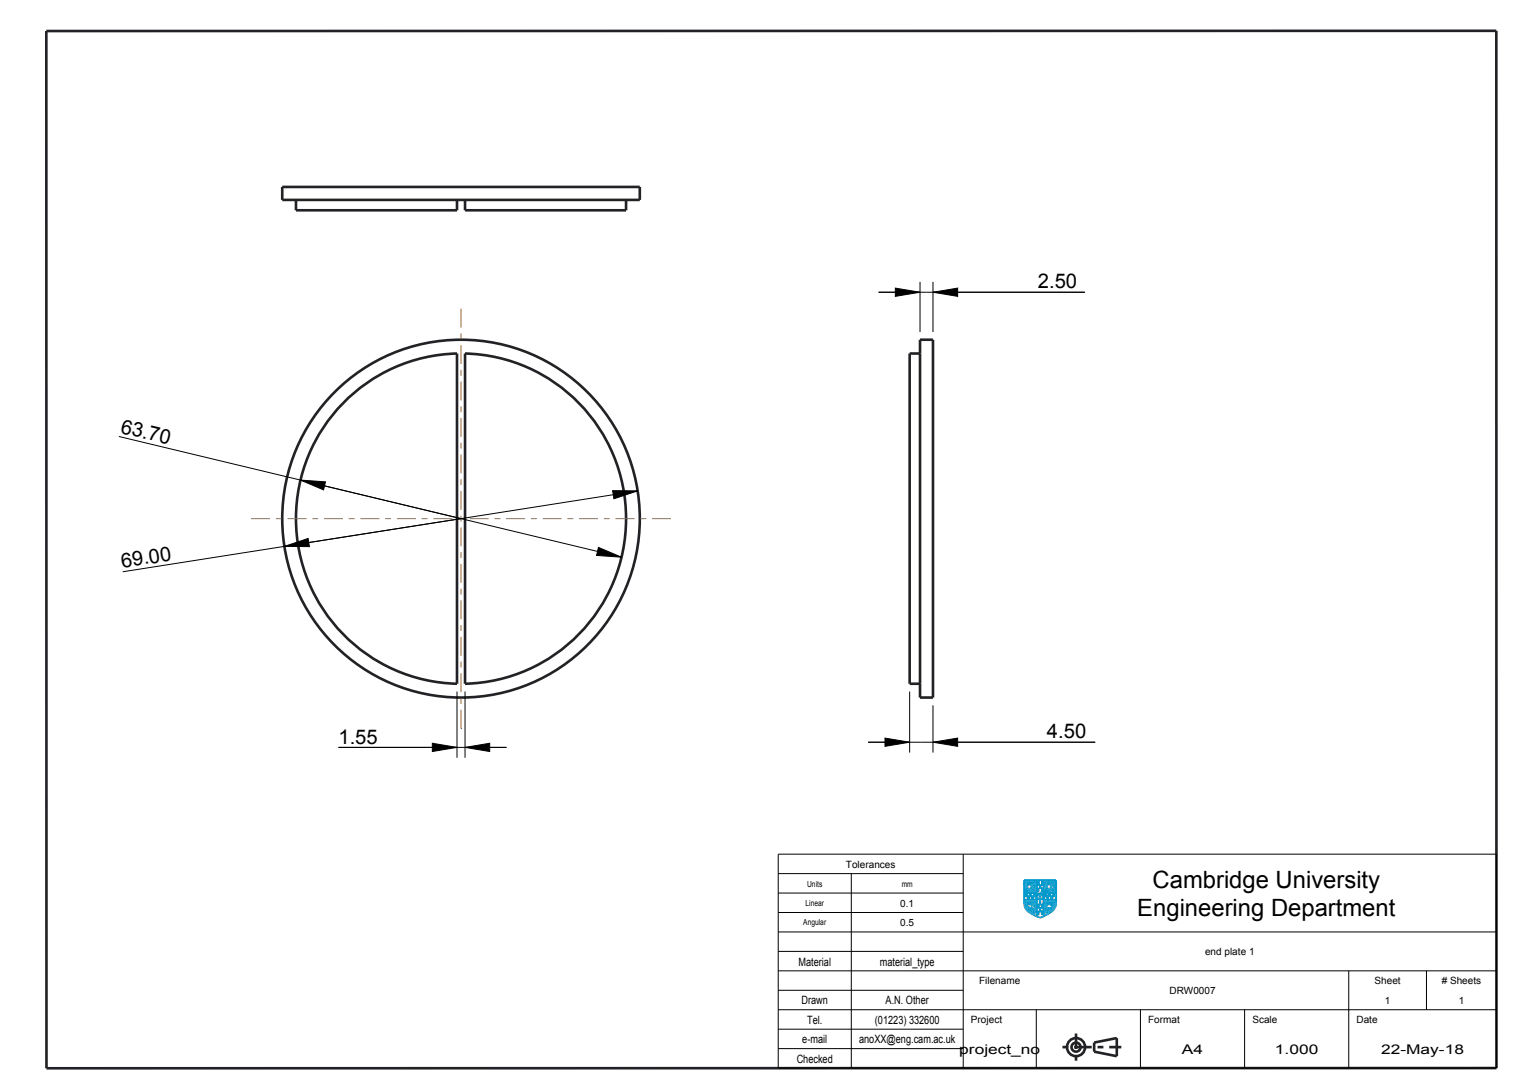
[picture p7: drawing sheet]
<svg xmlns="http://www.w3.org/2000/svg" width="297mm" height="210mm" viewBox="0 0 297 210" stroke-linecap="round" stroke-linejoin="round" font-family="sans-serif">
<path d="M205 201.9h11.4M207.7 204.5v-5.2" fill="none" stroke="#222226" stroke-width=".51" stroke-dasharray="1.1 1.1 3.4 1.1" stroke-linecap="butt"/>
<g fill="none" stroke="#222226" stroke-width=".51">
<path d="M8.9 6l279.9-.1v200.1h-279.8zM54.5 36h69v2.5h-69zM57.1 38.5v2h31.1v-2M89.7 38.5v2h31.1v-2M66.9 77a31.8 31.8 0 0 1 21.3-8.8v63.7a31.8 31.8 0 0 1-28.9-20.4 31.8 31.8 0 0 1 7.6-34.5zM89.7 68.2a31.8 31.8 0 0 1 31.1 31.8 31.8 31.8 0 0 1-31.1 31.9zM177.5 65.5h2.5v69h-2.5zM177.5 68.2h-2v63.7h2M211.2 201.1l4.3-.9v3.5l-4.3-.9z"/>
<circle cx="89" cy="100" r="34.5"/>
<circle cx="207.7" cy="201.9" r="1.75"/>
<circle cx="207.7" cy="201.9" r=".87"/>
</g>
<g fill="none" stroke="#09c" stroke-width=".38">
<path d="M197.6 173.5h2.5v3.2M197.8 170.4h.1M197.8 170.4v.1M197.8 170.5l.3 .8 .2-.1M197.8 174.2l.3 .6 .6 .2-.1 .1h-.2v.3l.2 .1 .5-.6v.6h-.3v.3a.39 .39 0 0 0 .5-.1 .39 .39 0 0 0 .1-.5l.2 .3-.3 .4h.2l.1 .2a.94 .94 0 0 0 0-1.1M197.8 174.2h.1M197.8 170.1h.1M197.9 170.1v.3M197.9 170.4h-.1M197.9 171.6h.1M197.9 172h.1M197.9 173.8v.1"/>
<path d="M197.9 173.9v.2M197.9 173.9h.1M197.9 174.2h.1M197.9 171.9h.1M197.9 171.5v.1M197.9 171.9v.1M197.9 174.1v.1M197.9 171.8v.1M197.9 173.8l.1 .1M197.9 173.8h.1M197.9 172.8h.3M197.9 171.5h.2"/>
<path d="M197.9 171.5h.1M197.9 171.8h.1M197.9 171.6l.1 .1M197.9 170h.1M197.9 170l-.1 .1M198 171.6v.1M198 171.8h-.1M198 170l.1 .2M198 171.8h.1M198 172h.1M198 171.7h.1M198 173.9h.1"/>
<path d="M198 172.7h.2M198 171.7v.1M198 171.5h.1M198 172.7h.1h-.1M198.1 170.2h.1M198.1 171.9l-.1 .1M198.1 173.9v.1M198.1 171.5h.1M198.1 172.3v.7M198.1 174h.1M198.1 174v.1M198.1 170.2v.1"/>
<path d="M198.1 170.7v.1M198.1 171.5l.1 .1M198.1 174.1h.1M198.1 170.3v.1M198.1 171.9h.1M198.1 170.4h.1M198.1 170.8l.1 .1M198.1 171.8l.1 .1M198.1 174.1l.1 .1M198.2 170.9h.1M198.2 171.9h-.1M198.2 174.2h.1"/>
<path d="M198.2 170.7h-.1M198.2 171.8h-.1M198.2 171.8v.1M198.2 171.8h.1M198.2 171.9h.1M198.2 174.2v.1M198.2 170.6v.1M198.2 170.4v.1M198.2 170.5h.1M198.2 170.6h.1M198.2 171.3h.1M198.2 170.5v.1"/>
<path d="M198.2 172.8h-.2M198.2 171.5h.1M198.2 171.9v.1M198.2 174.3v.1M198.2 172.8h-.3M198.2 172h.1M198.3 171.9v.1M198.3 170.9h-.1M198.3 171.5l-.1 .1M198.3 170.1l-.1 .1 .2 .3-.1 .3M198.3 172h.1M198.3 171.5h.1"/>
<path d="M198.3 170.9h.1M198.3 170.1h.1M198.3 173.3h.3h-.3M198.3 173.9l-.1 .2 .2 .2-.1 .3-.1-.1v-.1M198.3 171.9h.1M198.3 170.8v.1M198.4 171.2h-.1M198.4 173.9h-.1M198.4 171.8l-.1 .1M198.4 171.8v.1M198.4 171.2h.1M198.4 171.8h.1"/>
<path d="M198.4 173.9h.1M198.4 170l-.1 .1M198.4 173.2h.2M198.4 171.2l-.1 .3M198.4 170h.1M198.4 171.7h.1M198.4 171.7v.1M198.4 170.2l.2 .2zM198.4 170.2h.1M198.5 171.7h-.1M198.5 174l.1 .2zM198.5 174h.1"/>
<path d="M198.5 171.6v.1M198.5 173.5v-.7v.7M198.5 170h.1M198.5 172.8v.7M198.5 171.6h.1M198.5 173.8l-.1 .1M198.5 170.5l.2-.1-.1 .2zM198.5 173.8h.1M198.5 174.3l.2-.1v.3zM198.5 173.2h-.1M198.6 170.4v.1M198.6 174.5h.1"/>
<path d="M198.6 173.7l-.1 .1M198.6 171.5l-.1 .1M198.6 171.5h.1M198.6 173.7l.2 .1M198.6 173.7h.1M198.6 169.9h.1M198.6 169.9l-.1 .1M198.6 173.2l-.2 .1M198.6 171.9h.1M198.6 169.9l.1 .1M198.7 171.9h.1M198.7 170.3l.1-.1-.1 .2z"/>
<path d="M198.7 170h.1M198.7 171.7h.1M198.7 174.2l.1-.2-.1 .2M198.7 171.6h.1M198.7 171.6v.1M198.7 172.8h.3h-.3M198.7 171.8l-.1 .1M198.7 171.4l-.1 .1M198.7 171.8h.1M198.7 171.7v.1M198.7 172.7h.2M198.7 171.4h.1"/>
<path d="M198.8 173.8h.1M198.8 170h.1M198.8 173.8l.1 .2M198.8 172.3v.7M198.8 170l.1 .1M198.8 171.6h.1M198.8 171.6h-.1M198.9 172.3v.7M198.9 170.4v.3M198.9 171.2l-.2 .2M198.9 170.1h.1M198.9 171.6h.1"/>
<path d="M198.9 170.1v.1M198.9 170.4h.1M198.9 171.2h.1M198.9 172.7h-.1M198.9 170.7h.1M198.9 174h.1M198.9 170.2h.1M198.9 170.2v.1M198.9 171.6v.1M198.9 170.3v.1M198.9 170.7l.5 .1M198.9 171.7h.1"/>
<path d="M198.9 170.3h.1M199 171.1l-.1 .1M199 174v.1M199 170.3l.1 .2 .6 .3M199 171.7h.1M199 174.1l-.1 .4 .5 .1M199 171.2h.1M199 174.1l.1 .2 .5 .3M199 171.2v.2M199 171.1h.1M199 172.8h-.3M199 171.4v.1"/>
<path d="M199 171.5h.1M199.1 171.1l-.1 .1M199.1 171.5v.1M199.1 173.3h.3h-.3M199.1 171.6l-.1 .1M199.1 171.1h.1M199.1 171.6h.1M199.1 171.1h-.1M199.1 173.2h.2M199.2 170.2l.6 .5M199.2 171.1h.1M199.2 170.2h.1"/>
<path d="M199.2 171.1v.1M199.2 170.2l.3 .1 .3-.1M199.2 174v.1M199.2 174.1l.2 .1M199.2 173.1h.1l-.1 .1M199.2 174h.1M199.2 171.2h.1M199.2 172.8v.6M199.2 171.3l.1 .1M199.3 171.3h-.1M199.3 171.4h.1M199.3 171.4l.1 .1"/>
<path d="M199.3 174l.3 .1M199.3 171.3l.2 .2M199.3 171.7l-.3 .3-.3-.1M199.3 171.6v.1M199.4 171.8h.1M199.4 171.5h.1M199.4 171.6h-.1M199.4 171.5v.1M199.4 171.6h.1M199.4 173.2l-.3 .1M199.4 174.6h.1M199.4 171.8v.1"/>
<path d="M199.4 174.2h.1M199.4 170.8h.1M199.4 171.6v.2M199.4 171.9h.1M199.4 171.9l.2 .1M199.5 172.8h.3h-.4M199.5 171.6h.1M199.5 171.6h-.1M199.5 174.2l.2 .1M199.5 170.8h.1M199.5 174.6h.1M199.5 171v.1"/>
<path d="M199.5 172.7h.2M199.5 171.5h.1M199.5 171.6l.1 .1M199.5 171.1h.1M199.5 171h.1M199.5 174.8l.1 .1M199.6 171.1l.1 .2M199.6 171.5h.1M199.6 174.9h.1M199.6 174.6h.1M199.6 170.8h.1M199.6 174.9v.1"/>
<path d="M199.6 172.3v.7M199.6 171.5v.2M199.6 172h.1M199.6 173.9l-.4-.1-.2 .2M199.6 174.8h.1M199.6 174.8h-.1M199.6 171.9v.1M199.6 174.6l.1 .1M199.6 171.9h.1M199.7 174.6h.1M199.7 174.8h.1M199.7 171.9h-.1"/>
<path d="M199.7 173.9h-.1M199.7 174.7h.1M199.7 174.1h-.1M199.7 170.8h.1M199.7 174.3h.1M199.7 172.7h-.1M199.7 174.3l.2 .3M199.7 174.6v.1M199.7 173.8v.1M199.7 171.3h.1M199.7 173.7l.2 .3M199.7 173.7v.1"/>
<path d="M199.7 170h.1M199.7 170l-.1 .1a.38 .38 0 0 0-.6 .2M199.8 172.8h-.3M199.8 170h.1M199.8 173.8h.1M199.8 171.2h.1M199.8 171.2v.1M199.8 174.8h.1M199.8 170v.1M199.8 171.3h.1M199.8 170.9l-.2 .1M199.8 170.1v.1"/>
<path d="M199.8 171.3l.1 .6h-.2M199.8 170.7h.1M199.8 174.7v.1M199.8 174l-.1 .1M199.8 170.9h.1M199.8 170.7v.2M199.9 174.7h-.1M199.9 174h-.1M199.9 174.7h.1M199.9 174.6v.1M200 172.3h1.5v1.1h-1.5zM200.1 172.5h.1"/>
<path d="M200.1 172.5v.8M200.1 169.7v2.5h-2.5M200.1 172.7h.1M200.1 172.7h.2M200.1 173.2h.1M200.2 173.2h.1M200.2 173.2h-.1M200.2 173.1h.1M200.2 171.8h.3h-.3M200.2 176.3h.3h-.3M200.2 170.5l.3 .1M200.2 174.9l.3 .1"/>
<path d="M200.2 172.7h.1M200.2 172.7h-.1M200.2 172.2v.4h.2v-.3h-.2M200.2 173.1l.1 .1M200.3 176.2h.1M200.3 171.7h.1M200.3 170.5h.2M200.3 174.8h.2M200.3 173.2h-.1M200.3 173.2h.1M200.3 172.7h.1M200.3 176.1h.1l-.1 .1"/>
<path d="M200.3 171.6h.1l-.1 .1M200.3 171.3v.7M200.3 175.8v.6M200.3 171.3l.1 .6M200.3 175.8l.1 .6M200.4 170v.7M200.4 174.4v.7M200.4 172.5h.2M200.4 170.4h-.1M200.4 174.8h-.1M200.5 176.2h-.3M200.5 171.7h-.3"/>
<path d="M200.5 170.5h-.3M200.5 174.9h-.3M200.5 170.5v.1M200.5 174.9v.1M200.5 172.9h.4a.19 .19 0 0 1-.2 .1 .19 .19 0 0 1-.2-.1zM200.5 174.3h.4M200.6 175.6h.3M200.6 171.2h.3h-.3M200.6 175.5h.2M200.6 174.2h.2M200.6 171.1h.2M200.6 172.2h.2v.4h-.2v-.3"/>
<path d="M200.7 171h.1l-.1 .1M200.7 175.1v.6M200.7 173.8v.6M200.7 170.7v.6M200.7 177h.1M200.8 176.9l-.1 .1M200.8 174.1h-.1h.1M200.8 175.4h-.1M200.8 176.9h.1M200.8 172.5h.2M200.8 174.2h-.2M200.8 175.5h-.2"/>
<path d="M200.9 171.1h-.3M200.9 174.2v.1M200.9 176.3h.3M200.9 174.9l.3 .1M200.9 170.5l.4 .1M201 171.7l.3 .1h-.4M201 176.2h.2M201 174.8h.2M201 171.7h.2M201 170.5h.2M201 172.3h.2v.2h-.2v-.2M201 174.8h.1h-.1"/>
<path d="M201.1 174.4v.7M201.1 175.8v.6M201.1 171.3v.6M201.1 170v.7M201.1 171.3v.7M201.1 176.1h-.1M201.1 173.2h.2M201.2 171.6h-.2l.2 .1M201.2 173.2h-.1M201.2 172.7h.1M201.2 170.4h-.1M201.2 172.4h.2"/>
<path d="M201.2 176.2h-.3M201.2 174.9h-.3M201.2 174.9v.1M201.2 176.2l-.3 .1M201.2 170.5h-.2M201.3 173.1v.1M201.3 173.1l-.1 .1M201.3 170.5v.1M201.3 173.2h.1M201.3 172.7h.1M201.4 172.5v.8M201.4 176.7a3.4 3.4 0 0 0 2.4-2.2v-4.8h-6.2v4.3a2.41 2.41 0 0 0 1.7 2.3l1.4 .7"/>
<path d="M201.4 176.7l-.6 .2M201.4 169.7v2.5h2.4M201.5 174.2h.1M201.5 174.2l.3 .7M201.5 174.1v.1M201.6 174.1v.1M201.6 174.1h-.1M201.6 170.4l.3 .9M201.6 170.4h.1M201.6 173.9v.2M201.6 173.9h.1M201.6 172.8h.3h-.3"/>
<path d="M201.6 174.1h.1M201.6 170l.1 .1M201.7 170l.1 .1M201.7 170.1v.2M201.7 170.3h-.1M201.7 170.1h.1M201.7 170h-.1M201.7 171.6h.1M201.7 171.5v.1M201.7 170.3h.1M201.7 172.7h.2M201.7 171.9v.1"/>
<path d="M201.7 171.9h.1M201.7 171.8v.1M201.7 171.5h.1M201.7 173.8l-.1 .1M201.7 173.8h.1M201.7 171.8h.1M201.7 173.8l.1 .2M201.7 172h.1M201.7 171.6l.1 .1M201.8 171.6h.1M201.8 174.9h.1M201.8 171.7h-.1"/>
<path d="M201.8 171.9v.1M201.8 171.5h.1M201.8 171.5h-.1M201.8 171.9h.1M201.8 172.3v.7M201.8 171.7h.1M201.8 174h.1M201.8 174l.1 .1M201.8 172.7h-.1M201.8 170.1h.1M201.9 171.9h-.1M201.9 174.5v.1"/>
<path d="M201.9 174.1h.1M201.9 170.1v.2M201.9 174.6h.1M201.9 174.1l.1 .2M201.9 171.5h.1M201.9 174.6v.1M201.9 171.3h.1M201.9 171.9h.1M201.9 174.7h.1M201.9 172.8h-.2M201.9 170.7v.1M201.9 170.8h.1"/>
<path d="M201.9 170.3l.1 .1M201.9 171.8h.1M201.9 174.4v.1M202 174.7h.1M202 174.3l-.1 .1M202 170.4h.1M202 170.8v.1M202 171.9h-.1M202 170.9h.1M202 171.8h.1M202 171.8v.1M202 173.9l.1 .8"/>
<path d="M202 171.9h.1M202 170.6l-.1 .1M202 170.4v.1M202 171.3h.1M202 170.5v.1M202 171.5h.1M202 173.9h.1M202 173.3h.4M202.1 171.9h.1M202.1 174.7h-.1M202.1 171.5h-.1M202.1 171.5h.1"/>
<path d="M202.1 173.8l-.1 .1M202.1 171.4v.1M202.1 173.2h.2M202.1 173.8h.1M202.1 171.4h.1M202.1 170.9h.1M202.1 171.2l-.2 .1M202.2 170l-.2 .2 .2 .3-.1 .4M202.2 171.8l-.1 .1M202.2 171.2h-.1M202.2 171.8h.1M202.2 170h.1"/>
<path d="M202.2 169.9v.1M202.2 171.1v.1M202.2 174v.1M202.2 173.8h-.1M202.2 171.7v.1M202.2 174l.1 .1M202.2 174h.1M202.2 171.3l-.1 .1M202.2 171.7h.1M202.2 171.1h.1M202.2 171.3h.1M202.2 169.9l.1 .1"/>
<path d="M202.2 172.8v.6M202.2 169.9h.1M202.2 171.1v.2M202.2 173.8h.1M202.2 174.1h.1M202.2 170.2l.2 .1zM202.2 173.7v.1M202.2 170.2h.1M202.3 173.7l.1 .1M202.3 173.7h-.1M202.3 171.6l-.1 .1M202.3 174.2h.1v.2z"/>
<path d="M202.3 173.1h-.1M202.3 169.9v.1M202.3 169.9h.1M202.3 173.2h-.2M202.4 170.4h.1l-.1 .2zM202.4 170.4h-.1M202.4 171.5l-.1 .1M202.4 169.9h.1M202.4 171.5h.1M202.4 169.9h-.1M202.4 174v.1zM202.4 172.8h.3h-.3"/>
<path d="M202.4 173.8h.1M202.4 171.9l.4 .1M202.4 171.8v.1M202.5 170.2v.1zM202.5 173.8h.1M202.5 172.7h.2M202.5 171.4l-.1 .1M202.5 171.6h.1M202.5 169.9v.1M202.5 171.8h-.1M202.5 174h.1M202.5 171.7v.1"/>
<path d="M202.5 170h.1M202.5 171.4h.1M202.5 171.6v.1M202.5 171.7h.1M202.5 173.8l.1 .1M202.6 172.3v.7M202.6 170.2h-.1M202.6 170h.1M202.6 174.2l.1 .3M202.6 172.3v.6M202.6 173.9h.1M202.6 170l.1 .1"/>
<path d="M202.6 174.2h.1M202.6 171.6h.1M202.6 171.6h-.1M202.6 171.2l-.1 .2M202.6 172.6h-.1M202.6 171.2h.1M202.6 173.9l.1 .1M202.7 174h.1M202.7 171.1l-.1 .1M202.7 174l-.1 .2M202.7 170.1h.1M202.7 171.1h.1"/>
<path d="M202.7 172.7h-.3M202.7 170.1v.1M202.7 171.6h.1M202.7 170.2a.31 .31 0 0 0 .1 .5l.4 .1M202.8 174.5l.5 .1a.45 .45 0 0 1-.5-.2 .45 .45 0 0 1 .2-.6h.5l.1 .2-.3 .2-.4-.1a.53 .53 0 0 1 .5 .7 .71 .71 0 0 1-.5 .7l-.2-.3 .3-.1-.2-.2-.1 .3a.78 .78 0 0 1-.7 .8l-.2 .1v-.2l.2-.3 .4-.1v-.5a.67 .67 0 0 1-.8 .5v-.3l.4-.1v-.2h-.2M202.8 174.5h-.1M202.8 171.6h.1M202.8 171.2h.1M202.8 171.2v.2M202.8 170a.49 .49 0 0 0 .5 .7M202.8 171.4v.1M202.8 173.2l.3 .1h-.3"/>
<path d="M202.8 170h.1M202.8 171.5h.1M202.8 172h.1M202.9 171.1l-.1 .1M202.9 171.6h-.1M202.9 171.5h.1M202.9 171.1h-.2M202.9 171.6h.1M202.9 171.1h.1M202.9 173.2h.2M202.9 171.5v.1M203 171.1h.1"/>
<path d="M203 170.2l.5 .3 .1 .3M203 170.2h.1M203 172.8v.6M203 170.1v.1M203 170.1l.4 .2M203 170.1h.1M203 173.1h-.1M203 171.3h.1M203.1 171.3h-.1M203.1 171.3v.1M203.1 171.4h.1M203.1 171.3h.1"/>
<path d="M203.1 171.4l.1 .1M203.1 171.6l-.3 .4M203.1 171.6h.1M203.1 171.3l.2 .1M203.2 171.7v.1M203.2 170.7v.1M203.2 171.6h-.1M203.2 171.5h.1M203.2 171.6v.1M203.2 171.5v.1M203.2 171.6h.1M203.2 171.8h.1"/>
<path d="M203.2 172.8h.3h-.3M203.2 170.8h.1M203.2 171.8l.1 .2M203.3 172.7h.1M203.3 170.8h.1M203.3 171.6h-.1M203.3 171.6h.1M203.3 171.4h.1M203.3 171.9v.1M203.3 171.4l.1 .1M203.3 171h.1M203.3 170.7h.1"/>
<path d="M203.3 171v.1M203.3 171.1h.1M203.4 172.3v.7M203.4 170.7h.1M203.4 170.9l.2 .1M203.4 170.9l-.1 .1M203.4 171.1l.1 .1M203.4 170.8h.1M203.4 171.5h.1M203.4 172.7h-.1M203.4 171.5v.1M203.4 171.9h-.1"/>
<path d="M203.5 171.9h.1M203.5 171.9h-.1M203.5 170.7v.1M203.5 170.2l-.1 .1M203.5 171.2h.1M203.5 169.9h.1M203.5 169.9l-.7 .1M203.6 169.9v.1M203.6 171.2h.1M203.6 171.1v.1M203.6 171.1h.1M203.6 170.9v.1"/>
<path d="M203.6 170.2h-.1M203.6 170h.1M203.6 170v.1M203.6 171.2v.1M203.6 171.9h.1M203.6 170.1v.1M203.6 171.3h.1M203.6 171.3l.1 .6M203.6 170.8v.1M203.6 170.8h.1M203.7 171.9h-.1M203.8 173.5h-2.4v3.2"/>
<path d="M203.8 174v.1"/>
<circle cx="198.1" cy="172.4" r=".06"/>
<circle cx="198.5" cy="172.9" r=".04"/>
<circle cx="198.8" cy="172.4" r=".04"/>
<circle cx="199.2" cy="172.9" r=".04"/>
<circle cx="199.2" cy="172.9" r=".06"/>
<circle cx="199.6" cy="172.4" r=".04"/>
<circle cx="199.6" cy="172.4" r=".06"/>
<circle cx="200.3" cy="175.9" r=".04"/>
<circle cx="200.3" cy="171.4" r=".06"/>
<circle cx="200.3" cy="175.9" r=".06"/>
<circle cx="200.4" cy="170.1" r=".04"/>
<circle cx="200.4" cy="174.5" r=".04"/>
<circle cx="200.7" cy="173.8" r=".04"/>
<circle cx="200.7" cy="175.2" r=".04"/>
<circle cx="200.7" cy="170.8" r=".04"/>
<circle cx="200.7" cy="170.8" r=".06"/>
<circle cx="201" cy="172.1" r=".04"/>
<circle cx="201.1" cy="174.5" r=".04"/>
<circle cx="201.1" cy="175.8" r=".04"/>
<circle cx="201.1" cy="171.4" r=".04"/>
<circle cx="201.1" cy="170.1" r=".04"/>
<circle cx="201.1" cy="170.1" r=".06"/>
<circle cx="201.8" cy="172.4" r=".04"/>
<circle cx="201.8" cy="172.4" r=".06"/>
<circle cx="202.2" cy="172.8" r=".04"/>
<circle cx="202.2" cy="172.5" r=".04"/>
<circle cx="202.6" cy="172.4" r=".04"/>
<circle cx="202.6" cy="172.4" r=".06"/>
<circle cx="203" cy="172.9" r=".04"/>
<circle cx="203.4" cy="172.4" r=".04"/>
</g>
<path d="M172.8 55.6l4.7 .8-4.7 .8zM180 56.4l4.8-.8v1.6zM58 92.6l4.8 .3-.4 1.6zM118.2 94.6l4.9 .1-4.6 1.5zM54.9 105.4l4.6-1.6 .2 1.6zM115.5 105.6l4.4 1.8-4.8-.3zM83.4 143.3l4.8 .8-4.8 .8zM89.7 144.1l4.8-.8v1.6zM170.8 142.3l4.7 .8-4.7 .8zM180 143.1l4.8-.8v1.6z" fill="#000"/>
<g fill="none" stroke="#000" stroke-width=".19">
<path d="M169.5 56.4h39.9M172.8 55.6l4.7 .8-4.7 .8zM177.5 54.4v9.6M180 56.4l4.8-.8v1.6zM180 54.4v9.6M22.9 84.2l66.1 15.8M58 92.6l4.8 .3-.4 1.6zM118.2 94.6l4.9 .1-4.6 1.5zM123.1 94.7l-34.1 5.3M54.9 105.4l4.6-1.6 .2 1.6zM89 100l-34.1 5.4M89 100l-65.3 10.3"/>
<path d="M89 100l30.9 7.4M115.5 105.6l4.4 1.8-4.8-.3zM88.2 133.4v12.7M89.7 133.4v12.7M175.5 133.4v11.7M180 136v9.1M65.3 144.1h32.4M83.4 143.3l4.8 .8-4.8 .8zM89.7 144.1l4.8-.8v1.6zM167.5 143.1h43.9M170.8 142.3l4.7 .8-4.7 .8zM180 143.1l4.8-.8v1.6z"/>
<path d="M150.2 164.7h138.6v41.3h-138.6zM150.2 179.7h138.6M150.2 176h35.7M150.2 172.2h35.7M150.2 168.5h35.7M164.3 168.5v37.5M185.9 164.7v41.3M150.2 198.5h35.7M150.2 194.7h138.6M150.2 191h35.7M150.2 187.2h138.6M150.2 183.5h35.7"/>
<path d="M200 194.7v11.3M220.1 194.7v11.3M240.2 194.7v11.3M260.3 187.2v18.8M275.3 187.2v7.5M150.2 202.2h35.7"/>
</g>
<g fill="none" stroke="#963" stroke-width=".19">
<path d="M89 59.5v3.7M89 64.3v1.1M89 66.5v3.7M89 71.3v1.1M89 73.6v3.6M89 78.4v1.1M89 80.6v3.7M89 85.4v1.1M89 87.6v3.7M89 92.4v1.1M89 94.7v3.6M89 99.4v1.2"/>
<path d="M48.5 100h3.6M53.2 100h1.2M55.5 100h3.6M60.3 100h1.1M62.5 100h3.7M67.3 100h1.1M69.6 100h3.6M74.3 100h1.2M76.6 100h3.6M81.4 100h1.1M83.6 100h3.7M88.4 100h1.1"/>
<path d="M89 101.7v3.7M89 106.5v1.1M89 108.7v3.7M89 113.5v1.1M89 115.8v3.6M90.7 100h3.6M95.4 100h1.2M97.7 100h3.6M102.5 100h1.1M104.7 100h3.7M109.5 100h1.1M111.8 100h3.6"/>
<path d="M116.5 100h1.2M118.8 100h3.6M123.6 100h1.1M125.8 100h3.7M89 120.5v1.2M89 122.8v3.6M89 127.6v1.1M89 129.8v3.7M89 134.6v1.1M89 136.9v3.6M89 140.5h.1"/>
</g>
<g font-size="4.6">
<text x="222.4" y="171.3">Cambridge University</text>
<text x="219.5" y="176.6">Engineering Department</text>
</g>
<g font-size="3.9">
<text x="200.3" y="55.6">2.50</text>
<text x="23.1" y="83.4" transform="rotate(13 23.1 83.4)">63.70</text>
<text x="23.6" y="109.5" transform="rotate(-9 23.6 109.5)">69.00</text>
<text x="65.3" y="143.4">1.55</text>
<text x="202" y="142.4">4.50</text>
</g>
<g font-size="2.6">
<text x="185.1" y="203.2">project_no</text>
<text x="228.1" y="203.2">A4</text>
<text x="246" y="203.2">1.000</text>
<text x="266.5" y="203.2">22-May-18</text>
</g>
<g font-size="2.2">
<text x="154.1" y="186.2">Material</text>
<text x="169.8" y="186.2">material_type</text>
<text x="154.7" y="193.7">Drawn</text>
<text x="155.8" y="197.4">Tel.</text>
<text x="168.8" y="197.4">(01223) 332600</text>
<text x="170.9" y="193.7">A.N. Other</text>
<text x="154.8" y="201.2">e-mail</text>
<text x="165.8" y="201.2">anoXX@eng.cam.ac.uk</text>
<text x="153.7" y="204.9">Checked</text>
</g>
<g font-size="1.9">
<text x="163.3" y="167.3">Tolerances</text>
<text x="173.7" y="178.6">0.5</text>
<text x="173.7" y="174.8">0.1</text>
<text x="232.6" y="184.2">end plate 1</text>
<text x="189" y="189.8">Filename</text>
<text x="225.7" y="191.7">DRW0007</text>
<text x="265.3" y="189.8">Sheet</text>
<text x="278.2" y="189.8"># Sheets</text>
<text x="187.4" y="197.3">Project</text>
<text x="221.6" y="197.3">Format</text>
<text x="241.7" y="197.3">Scale</text>
<text x="261.8" y="197.3">Date</text>
<text x="267.2" y="193.6">1</text>
<text x="281.5" y="193.6">1</text>
</g>
<g font-size="1.6">
<text x="155.8" y="171">Units</text>
<text x="174" y="171">mm</text>
<text x="155" y="178.5">Angular</text>
<text x="155.4" y="174.7">Linear</text>
</g>
</svg>
